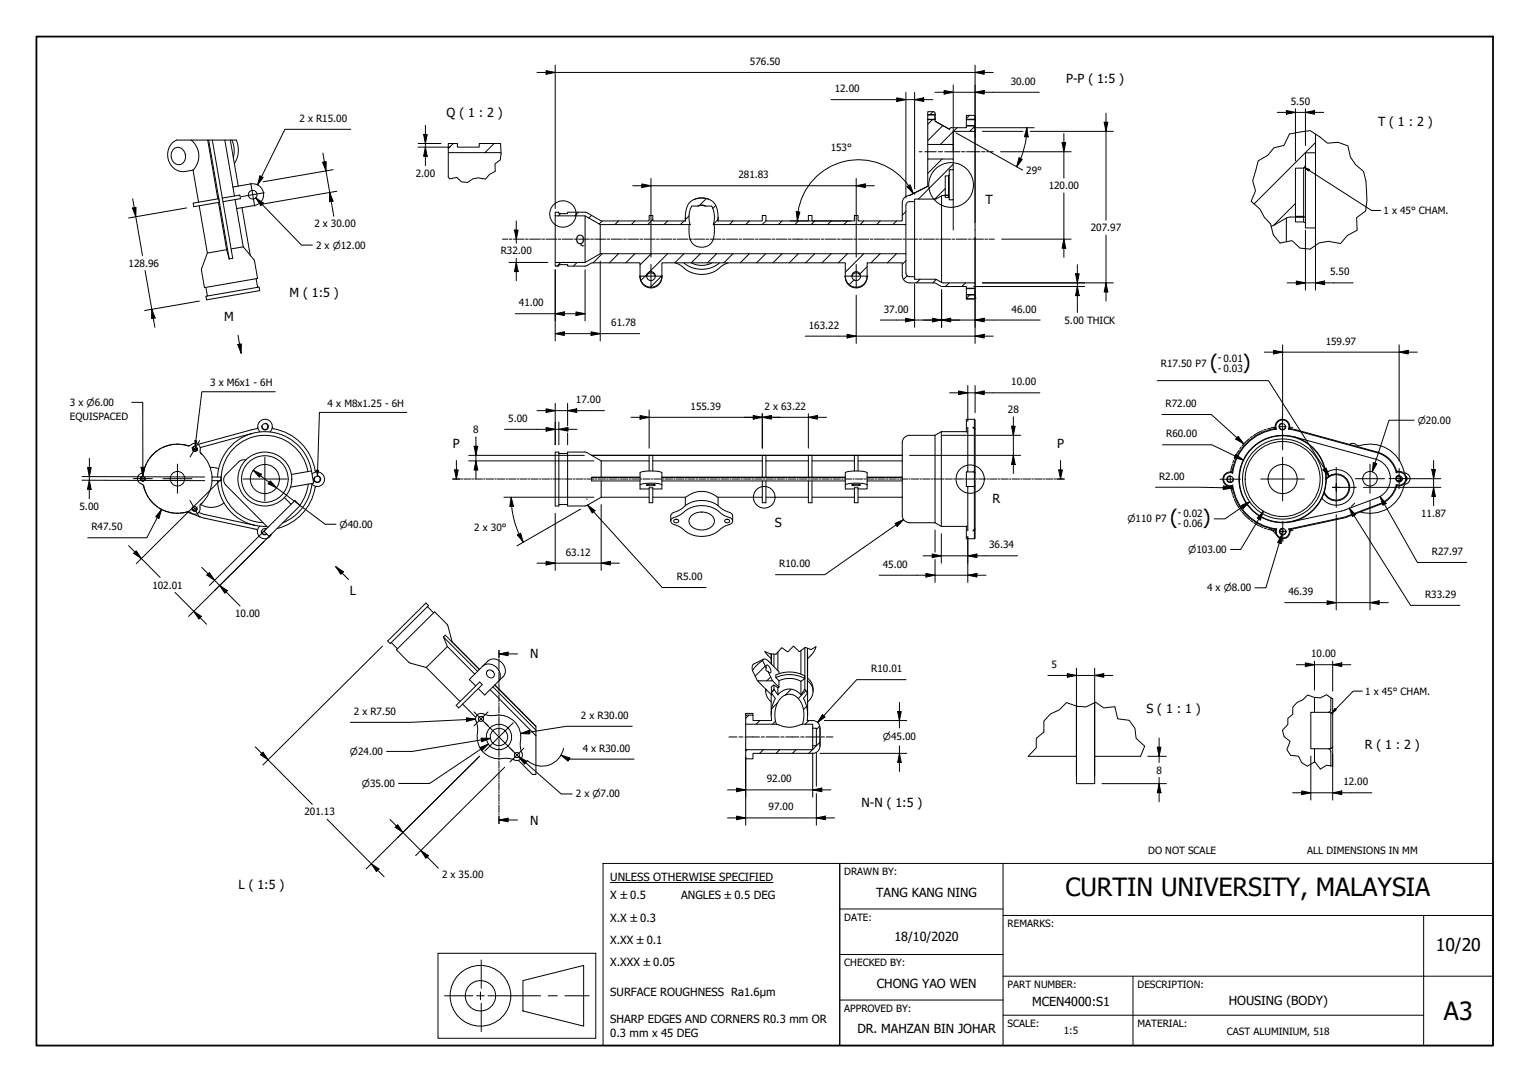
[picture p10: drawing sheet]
<svg xmlns="http://www.w3.org/2000/svg" width="420mm" height="297mm" viewBox="0 0 420 297" stroke-linecap="round" stroke-linejoin="round" font-family="sans-serif">
<!-- layer: Hatch (ISO) -->
<g fill="none" stroke="#000" stroke-width=".27">
<path d="M124.5 39.4l-1.4 1.4M135.7 39.4l-2.5 2.5M256.2 32.7l-1.4 1.4M256.2 30.7l-.9 .9M258.9 34.5l-4.1 4.1M261.8 36.1l-3.6 3.6M262.8 35.1l-1 1M266.2 31.7l-.8 .8M267.8 34.6l-1.5 1.5M361.2 39.1l-16.8 16.9M153.9 58.7l-.6 .6M158.8 58.3l-1 1"/>
<path d="M162.4 59.1l-.7 .8M189.2 59.3l-1 .9M194 54.5l-1.9 1.9M196.6 56.4l-.9 .9M248.8 58.1l-1 1M258.7 43.7l-3.9 3.9M259.6 51.8l-2.9 2.9M261.8 45.1l-9.6 9.6M355.7 55.9l-5.9 5.9M154 72.1l-1 1M158.5 72.1l-1 1M165.4 69.7l-2.5 2.5"/>
<path d="M165.4 60.7l-.9 .8M169.9 69.7l-2.5 2.5M169.9 60.7l-1 1M174.3 69.7l-2.5 2.5M174.4 60.7l-1 1M177.7 75.3l-1.7 1.7M178.8 69.7l-3 3M179.3 60.2l-1.4 1.5M181.8 75.7l-3.1 3.1M183.3 69.7l-5.1 5M183.3 60.7l-1 1M187.8 69.7l-2.5 2.5"/>
<path d="M187.8 60.7l-1 1M192.3 69.7l-2.5 2.5M196.8 69.7l-2.5 2.5M197.1 60.3l-1.2 1.3M201.3 69.7l-2.5 2.5M201.3 60.7l-1 1M205.8 69.7l-2.5 2.5M205.8 60.7l-1 1M210.3 69.7l-2.5 2.5M210.3 60.6l-1 1.1M214.8 69.7l-2.5 2.5M214.8 60.7l-1 1"/>
<path d="M219.2 69.7l-2.5 2.5M219.3 60.7l-1 1M223.7 69.7l-2.5 2.5M223.8 60.7l-1 1M228.2 69.7l-2.5 2.5M228.2 60.7l-1 1M232.7 69.7l-2.5 2.5M232.7 60.7l-1 1M234.5 76.8l-1.3 1.3M237.2 69.7l-5.1 5M237.2 60.7l-1 1M238.1 73.2l-2 2"/>
<path d="M241.7 69.7l-2.5 2.5M241.7 60.7l-1 1M246.2 69.7l-2.5 2.5M246.2 60.7l-1 1M248.8 71.6l-1 1M249.1 75.7l-1 1M252.7 76.7l-1 1M257.1 76.7l-1 1M260.6 77.7l-1 1M265.1 77.7l-1 1M266.4 80.9l-1 1M205.7 196.3l-.9 .9"/>
<path d="M208.7 197.8l-1 1M210.2 182.8l-2.8 2.8M211.6 185.8l-1 1.1M212.6 189.3l-.6 .7M213 198l-.9 .8M213.5 192.9l-1.6 1.6M217.2 189.2l-1.6 1.7M221.3 189.6l-2.1 2.2M221.5 194l-.9 .8M222.1 197.8l-1 1M225.1 199.3l-.9 .9M205.1 205.8l-.3 .4"/>
<path d="M209.6 205.8l-1 1M214.1 205.8l-1 1M218.6 205.8l-1 1M223.1 205.8l-1 1M225.2 203.7l-2 2"/>
</g>
<!-- layer: Visible (ISO) -->
<g fill="none" stroke="#000" stroke-width=".27">
<path d="M48.5 38.5a4.6 4.6 0 0 0-2.3 5.2 4.6 4.6 0 0 0 4.7 3.4l2.1-.4M52.5 38.5a5.6 5.6 0 0 1 .5 8.2M57 38.5l2.8 16.1M57.3 38.5l5.6 32.6M58.3 38.5l5.6 32.4-1 .2M61.7 38.5l2.7 15.3M63.2 38.5l2.2 12.6M63.7 38.5a7.1 7.1 0 0 1 .4 4.8M64.9 38.5a6.9 6.9 0 0 1-.5 6.4M137.5 39.4h-5.9v1h-6v-1h-2.5v2.5h14.5M254.8 32.7v7h7v-3.6h6v-1.6h-2.4v.6h-4.2l-.4 .4M254.8 32.7h2v.6l4 2.2"/>
<path d="M254.8 30.7h1.7l.2 .2 .1 .7h-2zM254.8 31.6v1.1M254.8 39.7v4M256.8 31.5v1.4M256.8 33.3l4 2.2M261.8 39.7v4M265.4 32.9v1.6M267.8 32.9h-2.4v-1.2h2.2l.2 .2v2.6M267.8 36.1v41.6M361.2 36.8v5.1h-2.7v3.6M47.6 41a1.98 1.98 0 0 1 2.1-.3 1.98 1.98 0 0 1 1.2 1.8 1.99 1.99 0 0 1-1.4 2.7 1.99 1.99 0 0 1-2.4-1.8l-.1-1.3zM53 46.7l1.5 8.8"/>
<path d="M54.7 56.5l2.2 13-1.6 4.6 .8 4.9 14.6-2.6-.8-4.9-3.1-3.7M60 55.6l2.2 13M60.1 54.5l-7 1.3 .1 .9 7.1-1.2M61.1 54.4l4.8-.9 .1 1-4.8 .9M64 51.3l4.9-.8a3 3 0 0 1 3.5 2.4 3 3 0 0 1-2.5 3.5l-4.9 .9-.4-2.5M65 57.3l1.8 10.5M66.4 57l2.3 13.1M123.1 41.9v6.7M152.5 59.3v12.8M160.7 59.3v12.8M188.2 59.6v1.1M190.7 54.7a5.4 5.4 0 0 1 4 0"/>
<path d="M191.7 56.6h-1.8a6.6 6.6 0 0 0-.4 5.1M191.7 56.6l1-.4 1 .4M191.7 56.6l.8-.2 1.2 .2M193.7 56.6h1.7a6.6 6.6 0 0 1 .5 5.1M197.2 59.6v1.1M249.8 53.7a2 2 0 0 0-2 2v5h-12.2v-1.5h-1v1.5h-11.6v-1.5h-1v1.5h-11.7v-1.5h-1v1.5h-12.2a6.2 6.2 0 0 0-1.3-5.3 4.6 4.6 0 0 0-5.1-.7 4.6 4.6 0 0 0-2.5 4.6l.1 1.4h-9v-1.5h-1v1.5h-13.2l-4.3-2.4h-4.9v.4h-2.4v-.4h-1v1h8.2l4.1 2.4h24.7M251.2 55.4v20.6M254.8 51.2l-5 2.5M258.6 53.8l-1.7 .8-5.7 .1v.7h-1.4a1 1 0 0 0-1 1v5.3h-52.9M258.6 53.8v23.7M259.6 53.7v.5h.9M260.5 48.3h-.9v5.3h.9"/>
<path d="M260.5 53.6l-1.9 .2M260.5 48.3v5.3M260.5 53.7v.5M260.5 54.2l.2 .1M260.7 48v-1.4h1.1v-2.9h-7v7.5l-5 2.5M260.7 48l-.2 .3M261.8 46.6v8.3h-1.1v-6.9M261.8 54.9v8.2M353.2 59.9l-3.2 1.8-.9 .4M353.2 59.9v6.5M355.7 59.6h2.3v1.3h-2.3zM358 59.4l.1 .2h-3.7l-1.2 .3"/>
<path d="M358 46.2h-2.3v13.2h2.3M358 46.2v13.2M358.5 45.5l-.5 .7M358.5 45.5v15.7M361.2 41.9v20.7M56.5 78.9l.4 2.4M62.2 68.6l.7 2.5M62.2 68.6l-5.3 .9M66.8 67.8l-3.3 .5M70.3 76.5l.4 2.4M164.8 61.7v8M175.8 75.8v-3.6h-13.3l-1.7 .8-4.9 .1v-.4h-2.4v.4h-1v-1h8.2l4.1-2.4h84v5.3a1 1 0 0 0 1 1h1.4v.7h5.7l1.7 .8"/>
<path d="M175.8 75.8a3 3 0 0 0 3 3 3 3 0 0 0 3-3M175.8 75.8a3 3 0 0 0 3 3.2 3 3 0 0 0 3-3.2M177.6 75.9a1.2 1.2 0 0 1 1.2-1 1.2 1.2 0 0 1 1.2 1M181.8 75.8v-3.6h50.3v3.6M185.4 72.2l1.1 .4a12.4 12.4 0 0 0 3.9 2.4 7.8 7.8 0 0 0 8-2.1l1.6-.7M187.8 72.2a7.6 7.6 0 0 0 9.8 0M189.5 61.7h-.1a6.7 6.7 0 0 0 .9 5.3 3.5 3.5 0 0 0 4.1 .5 3.5 3.5 0 0 0 1.8-3.8v-1.7l-.3-.3M189.9 72.2a6 6 0 0 0 5.6 0M232.1 75.8a3 3 0 0 0 3 3 3 3 0 0 0 3-3M232.1 75.8a3 3 0 0 0 3 3.2 3 3 0 0 0 3-3.2M233.9 75.9a1.2 1.2 0 0 1 1.2-1 1.2 1.2 0 0 1 1.2 1M238.1 75.8v-3.6h9.7v3.5a2 2 0 0 0 2 2h7l1.7 1h6.9v.6h2.4v-1.6l-9.2-.2"/>
<path d="M248.8 61.7v8M265.4 79.3v1.6M267.8 79.3v1.6M358 60.9l.5 .3M358.5 61.2v1.4h2.7v4.8M56.6 81.3l14.5-2.5 .2 1-14.6 2.5zM265.4 82.1h.1M265.4 82.1h2.2M267.8 81.9v-1h-2.4v1.2h2.2M267.8 81.9h.1M267.8 81.9l-.2 .2M69.3 119l-14.3 3.9"/>
<path d="M70.8 117.3l-.3 .4-16.1 4.3M71.4 118.6a2 2 0 0 1 0-2.9 2 2 0 0 1 2.8 0 2 2 0 0 1-.1 2.9M74.8 117.3l.1 .3a14.6 14.6 0 0 1 11.8 11.9l.3 .1M256.8 119.5h-7a2 2 0 0 0-2 2v20a2 2 0 0 0 2 2h7M256.8 119.5v24M258.5 118.5v26M258.5 118.5l-1.7 1M258.5 118.5h6.9M265.8 117.3v12.3M267.6 115.1h-2.2v3.5h.4M267.6 115.1v14.1l-.3 .4M267.6 117.7l-.4-.4 .6 .5"/>
<path d="M267.6 115.1l.2 .2v32.4l-.2 .2M350.2 117.3l-.1 .2a14.7 14.7 0 0 0-11.8 12l-.3 .1M350.5 117.8a13.8 13.8 0 0 0-12 12.1M353.8 117.8a1.37 1.37 0 0 0-.1-2 2 2 0 0 0-2.5-.5 2 2 0 0 0-.9 2.3l.2 .2M353.8 117.8l2.1 .4 22.3 6.1a7.4 7.4 0 0 1 5.2 5.5M353.8 117.8a1.8 1.8 0 0 0-1.6-2.5 1.8 1.8 0 0 0-1.7 2.5M354.2 117.3l.2 .4 23.8 6.4a8.2 8.2 0 0 1 5.5 5.3h.2M355.4 119.9a12 12 0 0 0-15.2 11.3 12 12 0 0 0 14.5 12M355.4 119.9a12 12 0 0 1 8.7 9.9M355.4 119.9l22.3 6.1a5.6 5.6 0 0 1 4.1 5.2 5.6 5.6 0 0 1-3.6 5.5M38.8 131v.8M54.1 123.1l-1.1 .3"/>
<path d="M57.7 128.3l2.3 .4M58.2 131a10.5 10.5 0 0 0-3.2-6.9 1.78 1.78 0 0 0-1.5-2.4l-1.5 .7a9.9 9.9 0 0 0-12.8 7.3 1.7 1.7 0 0 0-1.1 2.7l1.1 .7a9.9 9.9 0 0 0 12.8 7.4 1.78 1.78 0 0 0 2.7-.1l.2-1.6a10.8 10.8 0 0 0 3.3-6.8M59.7 132a13 13 0 0 0 13.6 12.5M60.7 131h-2.5v1M60.7 131v1h-2.5M60.7 132h.1M60.7 131h.1M60.7 132a12 12 0 0 0 11.6 11.5M60.7 131v1M61.5 138.1a5.5 5.5 0 0 1-6.4 .4M67.5 126.3l-.8-.1-.8 .3-3.9 3.8a2 2 0 0 0 0 2.8l11.5 11.7M78.1 136.6l1.8 1.8"/>
<path d="M84.6 129.5a12 12 0 0 0-12.6-10 12 12 0 0 0-11.3 11.5M84.6 132.9a12 12 0 0 1-2.3 5.8M85.5 129.3a13 13 0 0 0-13.6-10.8 13 13 0 0 0-12.2 12.5M85.5 129.3l-5.5 .9M85.5 129.3l.6 3.3-6.3 1.1M85.7 132.7a13 13 0 0 1-8.1 10.8M85.7 130.2a2 2 0 0 1 2.8-.1 2 2 0 0 1 0 2.9 2 2 0 0 1-2.8-.1M87 133.5l-.3 .1a14.4 14.4 0 0 1-10.6 11.5M152.5 124.1h1v14.8h-1zM153.5 138.5h2.4M153.5 124.5h2.4M162.5 131v1h13.3"/>
<path d="M162.5 131h13.3M162.5 125l-1.7-.9h-4.9v14.8h4.9l4.3-2.4M165.1 131h-2.6M165.1 131h10.7M165.1 126.5v4.5M165.1 132v4.5M165.1 136.5h13.2M165.1 126.5h13.2M175.8 133.2a9 9 0 0 1 6 0M177.6 133.1l1.4-.1 1 .2-1.3 .2zM178.3 134.2h-2.5v-4.4a9 9 0 0 1 6 0v4.4h-2.5M178.3 133.9h1v4.1h-1z"/>
<path d="M178.3 125v4.3M179.3 136.5h9a6.9 6.9 0 0 1 8.8 0h12.2M179.3 125v4.3M179.3 126.5h30M181.8 131h27.5M181.8 131h50.3M181.8 132h50.3M188.2 136.5v2.3M197.2 136.5v2.3M209.3 132v6h1v-6M209.3 125v6M210.3 131h11.7"/>
<path d="M210.3 125v6M210.3 136.5h11.7M210.3 126.5h11.7M222 132v6h1v-6M222 125v6M223 131h9.1M223 125v6M223 136.5h11.6M223 126.5h11.6M232.1 133.2a9 9 0 0 1 6 0M234 133.1l1.4-.1 .9 .2-1.2 .2zM234.6 125v4.3"/>
<path d="M234.6 133.9h1v4.1h-1zM235.6 125v4.3M235.6 136.5h12.2M235.6 126.5h12.2M238.1 133.2v-3.4a9 9 0 0 0-6 0v4.4h2.5M238.1 133.2v1h-2.5M238.1 131h9.7M238.1 132h9.7M247.8 125h-85.3l2.6 1.5M265.8 133.6v12.1M267.3 133.6l.3 .3v14M267.6 129.6v4"/>
<path d="M267.6 129.6h-2.2v4h2.2M267.6 129.6l.2 .2M267.8 133.4l-.2 .2M338 133.5l.4 .4M338.4 133.9a14.4 14.4 0 0 0 11.8 11.6l.1 .2M338.5 129.9a1.8 1.8 0 0 0-2.5 1.7 1.8 1.8 0 0 0 2.5 1.6M338.5 129.9a1.37 1.37 0 0 0-2 .1 2 2 0 0 0-.4 2.5 2 2 0 0 0 2.3 1l.1-.3M338.5 133.2a13.8 13.8 0 0 0 12.1 12M363 136.7a12 12 0 0 1-8.3 6.5M363.6 135.4l-.6 1.3M363.7 135.1l-.1 .3M364.1 129.8l.1 1.5"/>
<path d="M364.1 129.8a4.9 4.9 0 0 1 6.8 1.1 4.9 4.9 0 0 1-1.1 6.8 4.9 4.9 0 0 1-6.8-1M364.2 131.3a3.7 3.7 0 0 1 5.6 .1 3.7 3.7 0 0 1-.9 5.5 3.7 3.7 0 0 1-5.3-1.5M364.2 131.6l-.5 3.5M364.2 131.3v.3M364.2 131.6a3.5 3.5 0 0 1 5.4-.1 3.5 3.5 0 0 1-.8 5.3 3.5 3.5 0 0 1-5.1-1.7M370.6 122a1.86 1.86 0 0 1 2.3 .4 9.9 9.9 0 0 1 12.8 7.3 1.7 1.7 0 0 1 1.1 2.7l-1.1 .7a9.7 9.7 0 0 1-12.1 7.4M378.2 136.7l-9.5 3.5-13.9 3M383.4 129.8a1.8 1.8 0 0 1 2.6 1.6 1.8 1.8 0 0 1-2.6 1.6M383.4 129.8a1.39 1.39 0 0 1 2.1 0 2 2 0 0 1 .5 2.6 2 2 0 0 1-2.4 .9l-.2-.3M383.4 133a7.4 7.4 0 0 1-4.6 5.3l-8.9 3.4M383.6 130.9h1v1h-1M383.9 133.4l-.3 .1a7.7 7.7 0 0 1-4.7 5l-9.5 3.6-14.8 3.2"/>
<path d="M386.2 131v.8M51.4 140.5l4.5 1.7 14.5 3.1M53 140.1l.5 .2M54.6 140.7l1.8 .6 13.6 2.9M70.4 145.3l.3 .4M71.3 144.4a2 2 0 0 0 .3 3.2 2 2 0 0 0 3-1M72.5 145.8l8.5-8.4 1.4 1.4-8.5 8.5zM73.1 145.2a.8 .8 0 0 0-1.2 .7 .8 .8 0 0 0 1.3 .6M184.2 143v-1.6l.4-.5a9.7 9.7 0 0 0 4.1-2.4 8 8 0 0 1 9.8 1.4l2.4 1.1 .3 .4v1.6M184.4 142.5l.2-.2a9.8 9.8 0 0 0 4.1-2.4 8 8 0 0 1 9.8 1.4l1.7 .8a.98 .98 0 0 1 1 .9 .98 .98 0 0 1-1 1l-1.7 .8a8 8 0 0 1-11.6 0l-1.8-.8a.96 .96 0 0 1-.7-1.5zM185.1 142.8a.63 .63 0 0 1 .9-.3 .63 .63 0 0 1 .2 .9 .64 .64 0 0 1-.8 .1 .64 .64 0 0 1-.3-.7zM190 141.5a4.2 4.2 0 0 1 6.1 1 2.84 2.84 0 0 1-3.4 3 2.84 2.84 0 0 1-3.4-3z"/>
<path d="M199.1 142.8a.63 .63 0 0 1 .9-.3 .63 .63 0 0 1 .2 .9 .64 .64 0 0 1-.8 .1 .64 .64 0 0 1-.3-.7zM256.8 143.5l1.7 1M258.5 144.5h6.9M265.8 144.4h-.4v3.5h2.2M267.8 145.2l-.6 .5 .4-.4M348.9 145.1l1.5 1.5M351.8 145.2l.7 .6-.7 .7M353.9 145.2a1.37 1.37 0 0 1-.1 2 2 2 0 0 1-2.5 .5 2 2 0 0 1-1-2.3l.3-.2M353.9 145.2a1.8 1.8 0 0 1-1.6 2.5 1.8 1.8 0 0 1-1.7-2.5M354.6 145.3l-.3 .4M369.9 141.7l-16 3.5M106.5 176l10.5-10.5 .7 .8-10.5 10.4z"/>
<path d="M107.5 176.4l1.6 1.7M117.4 166.5l1.7 1.7M121.8 174.9l.5-.5 9.3 9.4M121.8 174.9l1.1 2.6M121.8 174.9l9.3 9.4M122.9 177.5l7.5 7.6M122.9 177.5l-5.8 5.7M124.2 176.2l-1.3-4.7-3.5-3.5-10.5 10.4 3.5 3.5 4.7 1.3M124.2 176.2h-.1M124.2 176.2l7.5 7.6M210 178.9l1.8 1.9M211.8 179.5v2.8"/>
<path d="M212.5 179.6v3.4M213.6 179v5.1M219.9 178.6v6.5M221 177.8v11.4M221.7 179.2l.1 .5M221.7 177.9l.1 18.3M224.1 177.5l-.7 1.6-1.6 1.7M117.1 183.2l9.2 9.4M125.3 193.6l6.4-6.4 .7 .7-6.4 6.4zM127 193.3l3.7 3.6M130.6 188.3l-1.7-1.8 5-5a3.1 3.1 0 0 1 3.9 .4 3.1 3.1 0 0 1 .4 3.9l-5.1 5-1.8-1.8M131 196.3l1-.4a10.5 10.5 0 0 0 5.5 .4 6.1 6.1 0 0 1 5.4 7.6l.2 2.3a1.64 1.64 0 0 1-.1 2.1 1.64 1.64 0 0 1-2.2 .2l-1.7-.3a6.7 6.7 0 0 1-6.8-2.2 6.9 6.9 0 0 1-1.1-5.8l-.6-3z"/>
<path d="M132.6 182.9a3.1 3.1 0 0 1 3.8 .4 3.1 3.1 0 0 1 .4 3.8M133.8 184.2a1.17 1.17 0 0 1 1.7 .2 1.17 1.17 0 0 1-.3 1.7 1.26 1.26 0 0 1-1.3-.5 1.26 1.26 0 0 1-.1-1.4zM134.6 189.3l12.6 12.7M135.3 184.2l.2 .2M135.4 188.6l11.8 11.9M135.9 188.1l11.3 11.3M135.9 188l11.3 11.4M204.8 196.3v-.4h2v.4M204.8 198.8v7M206.6 184.1l1.4 2.8M208 186.9l3.9 3.9 .1-.3M209.4 181.3l-1.9 1.6-.9 1.2"/>
<path d="M209.4 181.3a.91 .91 0 0 1 .9-.4 .91 .91 0 0 1 .7 .6l2.9 2.9v.6M209.4 181.3l1 2M209.7 181l-2.9 1.4-.3 .7 .1 1M210.3 189.2v.6M210.3 189.2a3.7 3.7 0 0 0 1.5 3.5M210.4 183.3v.7l.5 .3M210.4 183.3v-.6a.86 .86 0 0 1 1.1 .9l.1 1.1h-.2l-.5-.4M210.9 184.3l1.3 2.6h-4.2M211.8 190.7v5.5M212.2 186.9l1.7 1.8v-1.8l-.8-.9v-.7a8.7 8.7 0 0 1 7.9 .3v.7l-1.1 .7M212.5 188.1v1.1M213.1 186a8.7 8.7 0 0 1 7.9 .3"/>
<path d="M213.2 198.8a6.6 6.6 0 0 1 2.4-8 3.7 3.7 0 0 1 4.8 2.9 7.8 7.8 0 0 1-.1 5.1M213.2 198.8l.2 .1a7.8 7.8 0 0 0 6.9-.1M213.6 190.8a3.9 3.9 0 0 1 6.3 0M213.6 190.8l-1.1-1.6-.7 1 1.1 1.6a9.4 9.4 0 0 0-1 6h-5.1v-1.5h-2v2.5h8.4M213.6 188.8l-1.1-.7-.7 .5v1.6M213.6 188.8v2M213.9 186.9a6.7 6.7 0 0 1 6 .1M213.9 188.7l-.3 .1M219.9 190.8l1.1-1.6 .7 1-1 1.6a9.4 9.4 0 0 1 1 6 3.3 3.3 0 0 1 2.9 .6l.5 .7 .1 .8M219.9 187v3.8M220.3 198.8h2.9v1.1h1v4.8h-1v1.1h-18.4v2.5h2v-1.5h16.4a2 2 0 0 0 2-2.1M221.7 189.3l.1 .5"/>
<path d="M221.7 186.8a3.6 3.6 0 0 1 .1 5.9M221.7 186.1a4 4 0 0 1 1.6 3.7M223.2 199.9v4.8M225.2 199.8v5M300.6 192.9v22.2h-5v-21.3M361 191.5v4.1M365.5 191.5v3.2l-.2 .6-.5 .3M365.5 195.6v10M366 196l-.5-.4h-5.5v10h5.5l.5-.6M366 191.7v18.6M142.4 208.7l3.8 3.9M282.4 207.6h13.2"/>
<path d="M300.6 207.6h12.6M361 205.6v3.6M364.8 205.6l.5 .2 .2 .6v3.9"/>
<circle cx="69.4" cy="53.4" r="1.2"/>
<circle cx="178.8" cy="75.8" r="1.21"/>
<circle cx="235.1" cy="75.8" r="1.21"/>
<circle cx="72.8" cy="117.1" r=".8"/>
<circle cx="352.2" cy="117.1" r=".8"/>
<circle cx="39.2" cy="131.4" r=".6"/>
<circle cx="48.7" cy="131.4" r="2"/>
<circle cx="53.5" cy="139.7" r=".6"/>
<circle cx="53.5" cy="123.2" r=".6"/>
<circle cx="72.7" cy="131.5" r="7.4"/>
<circle cx="72.7" cy="131.5" r="6.4"/>
<circle cx="72.7" cy="131.5" r="4"/>
<circle cx="87.1" cy="131.6" r=".8"/>
<circle cx="337.8" cy="131.6" r=".8"/>
<circle cx="352.2" cy="131.5" r="11.9"/>
<circle cx="352.2" cy="131.5" r="4"/>
<circle cx="352.2" cy="131.5" r="10.3"/>
<circle cx="352.2" cy="131.5" r="11"/>
<circle cx="376.2" cy="131.4" r="2"/>
<circle cx="384.2" cy="131.4" r=".8"/>
<circle cx="352.3" cy="145.9" r=".8"/>
<circle cx="132.1" cy="197.4" r=".7"/>
<circle cx="137" cy="202.3" r="3.5"/>
<circle cx="137" cy="202.3" r="2.4"/>
<circle cx="142" cy="207.3" r=".7"/>
</g>
<!-- layer: Visible Narrow (ISO) -->
<g fill="none" stroke="#000" stroke-width=".27">
<path d="M48.5 38.5h16.4M254.8 32.9h2M254.8 31.5h2M265.4 34.6h2.4M265.4 32.7h2.4M265.4 79.1h2.4M265.4 81h2.4M72.9 116.2a.93 .93 0 0 1 .8 1.1 .93 .93 0 0 1-1.1 .7 .93 .93 0 0 1-.7-1.1M352 116.2a.93 .93 0 0 0-.7 1.1 .93 .93 0 0 0 1 .7 .93 .93 0 0 0 .8-1.1M39.1 130.7a.71 .71 0 0 0-.6 .8 .71 .71 0 0 0 .9 .6 .71 .71 0 0 0 .5-.8M39.8 131.2v.3M53.3 139a.71 .71 0 0 0-.5 .8 .71 .71 0 0 0 .8 .6 .71 .71 0 0 0 .5-.9"/>
<path d="M53.4 122.5a.71 .71 0 0 0-.6 .8 .71 .71 0 0 0 .8 .6 .71 .71 0 0 0 .6-.8M87.3 130.6a.93 .93 0 0 1 .7 1.1 .93 .93 0 0 1-1 .8 .93 .93 0 0 1-.8-1.1M337.7 130.6a.93 .93 0 0 0-.8 1.1 .93 .93 0 0 0 1.1 .8 .93 .93 0 0 0 .7-1.1M384 130.5a.93 .93 0 0 0-.7 1.1 .93 .93 0 0 0 1.1 .7 .93 .93 0 0 0 .7-1.1M385 131.4h.1M386.1 130.8l.3 .6-.3 .6M71.8 145.7a.93 .93 0 0 0 .4 1 .93 .93 0 0 0 1.1-.1M72.8 145l.4 .1M352.1 145a.93 .93 0 0 0-.7 1.1 .93 .93 0 0 0 1 .7 .93 .93 0 0 0 .8-1.1M147.2 199.4v13.2h-1"/>
</g>
<!-- layer: Break Line (ISO) -->
<path d="M137.5 39.4l.1 2.9-.2 1.6-1.5 1.1 .1 2-1.6 .9-1.1 1.3-1.9-.4-1.5 .3-1.5 1-1.6-.2-1.3-1.2-2 .4-.4-.5M345.5 44.2l2.6-1.6 1.8-2 2.7-.7 1.5-3.1 2.8-.5 2.9-.4 2.6 1.7 2.1 1.7 3-.2 2.7 .9a9 9 0 0 0 4.2 7.1l.6 2.2a33 33 0 0 1 0 8.6l-2.5 1.9 .2 3.4-2.7 1.4-1.9 2.3-3.3-.6-2.5 .4-2.5 1.7-2.8-.3-2.2-2-3.3 .6a6.7 6.7 0 0 1-2.6-5.2l-1.7-1.8-1.2-2.3-2.4-2.1 1.2-2.9-.8-2.8zM224.1 177.5l-1.4 .8-1.6-.6-1.6 1.2-1.6-1.5-1.6 1.6-1.6-1.2-1.6 1.8-1.6-.1-1.5-.6M366 191.7l-1.7-1-1.7 .9-1.6-.1-1.9-.7-1.3 1.3-1.6 .7-1.2 1.3v2l-1.3 1.1v1.7l-1.5 1.6 .4 1.7 1.7 1.3-.9 2.3 1 1.5 2.2 .3 .9 1.8 1.5 .9 2.1-1.2 1.5 2 1.7-1 1.7 .2M282.4 207.6l2.2-2.3v-2.6l2-1.7 .1-3 1.8-2 2.4-1.1 2-2 2.7 .9a5.2 5.2 0 0 0 5.3-1l2.2 1.5 3-.3 .8 3.3 3.2 .4 1.6 2.2 .3 2.8 2.3 2.1-1.1 2.8" fill="none" stroke="#000" stroke-width=".27"/>
<!-- layer: Section Line (ISO) -->
<g fill="none" stroke="#000" stroke-width=".27">
<path d="M65.3 94.6l1-.2-.1 2.6zM65.4 92l.8 5M124.3 131.5h2M124.8 129h1l-.5 2.5zM125.3 126.4v5.1M126.7 131.5h.4M127.4 131.5h2M129.7 131.5h.4M130.5 131.5h2M132.8 131.5h.4M133.5 131.5h2.1M135.9 131.5h.4"/>
<path d="M136.6 131.5h2M139 131.5h.4M139.7 131.5h2M142 131.5h.4M142.7 131.5h2.1M145.1 131.5h.4M145.8 131.5h2M148.2 131.5h.4M148.9 131.5h2M151.2 131.5h.4M152 131.5h2M154.3 131.5h.4"/>
<path d="M155 131.5h2.1M157.4 131.5h.4M158.1 131.5h2M160.5 131.5h.4M161.2 131.5h2M163.5 131.5h.4M164.3 131.5h2M166.6 131.5h.4M167.3 131.5h2.1M169.7 131.5h.4M170.4 131.5h2M172.8 131.5h.3"/>
<path d="M173.5 131.5h2M175.8 131.5h.4M176.5 131.5h2.1M178.9 131.5h.4M179.6 131.5h2M182 131.5h.4M182.7 131.5h2M185 131.5h.4M185.8 131.5h2M188.1 131.5h.4M188.8 131.5h2.1M191.2 131.5h.4"/>
<path d="M191.9 131.5h2M194.3 131.5h.4M195 131.5h2M197.3 131.5h.4M198.1 131.5h2M200.4 131.5h.4M201.1 131.5h2.1M203.5 131.5h.4M204.2 131.5h2M206.6 131.5h.3M207.3 131.5h2M209.6 131.5h.4"/>
<path d="M210.3 131.5h2.1M212.7 131.5h.4M213.4 131.5h2M215.8 131.5h.4M216.5 131.5h2M218.8 131.5h.4M219.6 131.5h2M221.9 131.5h.4M222.6 131.5h2.1M225 131.5h.4M225.7 131.5h2M228.1 131.5h.4"/>
<path d="M228.8 131.5h2M231.1 131.5h.4M231.8 131.5h2.1M234.2 131.5h.4M234.9 131.5h2.1M237.3 131.5h.4M238 131.5h2M240.4 131.5h.3M241.1 131.5h2M243.4 131.5h.4M244.1 131.5h2.1M246.5 131.5h.4"/>
<path d="M247.2 131.5h2M249.6 131.5h.4M250.3 131.5h2M252.6 131.5h.4M253.4 131.5h2M255.7 131.5h.4M256.4 131.5h2.1M258.8 131.5h.4M259.5 131.5h2M261.9 131.5h.3M262.6 131.5h2M264.9 131.5h.4"/>
<path d="M265.6 131.5h2.1M268 131.5h.4M268.7 131.5h2.1M271.1 131.5h.4M271.8 131.5h2M274.2 131.5h.3M274.9 131.5h2M277.2 131.5h.4M277.9 131.5h2.1M280.3 131.5h.4M281 131.5h2M283.4 131.5h.4"/>
<path d="M284.1 131.5h2M286.4 131.5h.4M287.2 131.5h2M289.5 131.5h.4M290.2 131.5h2.1M290.7 129h1l-.5 2.5zM291.2 126.4v5.1M92.2 155.5l2.1 1.5-.7 .7zM92.2 155.5l3.5 3.6M137 179.5l2.5-.5v1zM137 178.5v2M137 179.5h5.1"/>
<path d="M137 180.8v.4M137 181.6v2M137 183.9v.4M137 184.6v2M137 186.9v.4M137 187.6v2M137 190v.4M137 190.7v2M137 193v.4M137 193.7v2M137 196v.4M137 196.8v2"/>
<path d="M137 199.1v.4M137 199.8v2M137 202.1v.4M137 202.8v2M137 205.2v.4M137 205.9v2M137 208.2v.4M137 208.9v2M137 211.2v.4M137 212v2M137 214.3v.4M137 215v2"/>
<path d="M137 217.3v.4M137 218v2M137 225.1l2.5-.5v1zM137 220.4v.3M137 221.1v2M137 223.4v.4M137 224.1v2M137 225.1h5.1"/>
</g>
<g fill="#000">
<path d="M65.3 94.6l1-.2-.1 2.6z" fill-rule="evenodd"/>
<path d="M124.8 129h1l-.5 2.5z" fill-rule="evenodd"/>
<path d="M290.7 129h1l-.5 2.5z" fill-rule="evenodd"/>
<path d="M92.2 155.5l2.1 1.5-.7 .7z" fill-rule="evenodd"/>
<path d="M137 179.5l2.5-.5v1z" fill-rule="evenodd"/>
<path d="M137 225.1l2.5-.5v1z" fill-rule="evenodd"/>
</g>
<!-- layer: Detail Boundary (ISO) -->
<g fill="none" stroke="#000" stroke-width=".27">
<circle cx="154.6" cy="58.8" r="3.6"/>
<circle cx="261.2" cy="50.8" r="6.1"/>
<circle cx="209.9" cy="136.5" r="2.97"/>
<circle cx="266.4" cy="131.5" r="3.9"/>
</g>
<!-- layer: Title (ISO) -->
<g fill="none" stroke="#000" stroke-width=".27">
<path d="M165.6 237h65v50h-65zM230.6 237h179.4v50h-179.4zM275.5 237v50M167.6 242.3h44.7M230.6 249.5h44.9M275.5 251.3h134.5M391 251.3v35.7M120.3 261.7h43.3v23.3h-43.3zM122.1 273.4h7.8M130.9 273.4h2.1M131.9 272.3v2.1M132.2 263.5v7.8"/>
<path d="M132.2 275.4v7.8M134 273.4h14.5M143.6 269.2l16.7-4.2v16.7l-16.7-4.2zM150.5 273.4h2.6M155.1 273.4h6.7M230.6 274.5h44.9M230.6 262h44.9M275.5 278.7h115.5M275.5 268h134.5M311.1 268v19"/>
<circle cx="131.9" cy="273.4" r="8.3"/>
<circle cx="131.9" cy="273.4" r="4.2"/>
</g>
<!-- layer: Border (ISO) -->
<path d="M10 10h400v277h-400z" fill="none" stroke="#000" stroke-width=".5"/>
<!-- layer: Centerline (ISO) -->
<g fill="none" stroke="#000" stroke-width=".27">
<path d="M252.4 41.7h.8M254 41.7h3.1M257.7 41.7h1.2M259.4 41.7h4.2M264.1 41.7h.9M265.4 41.7h3.7M269.6 41.7h.9M270.9 41.7h1.9M138 65.7h1.5M139.8 65.7h.8M141 65.7h2.9M144.3 65.7h.8"/>
<path d="M145.4 65.7h3M148.8 65.7h.7M149.9 65.7h3M153.3 65.7h.7M154.4 65.7h3M157.7 65.7h.8M158.9 65.7h2.9M162.2 65.7h.8M163.3 65.7h3M166.7 65.7h.8M167.8 65.7h3.1M171.2 65.7h.8"/>
<path d="M172.4 65.7h3M175.8 65.7h.7M176.9 65.7h3M180.3 65.7h.7M181.4 65.7h3M184.8 65.7h.8M185.9 65.7h3.1M189.3 65.7h.8M190.5 65.7h3M193.9 65.7h.7M195 65.7h3M198.4 65.7h.7"/>
<path d="M199.5 65.7h3M202.9 65.7h.8M204.1 65.7h3M207.4 65.7h.8M208.6 65.7h3M212 65.7h.7M213.1 65.7h3M216.5 65.7h.7M217.6 65.7h3M221 65.7h.8M222.1 65.7h3M225.5 65.7h.8"/>
<path d="M226.6 65.7h3M230 65.7h.7M231.1 65.7h3M234.5 65.7h.7M235.6 65.7h3M239 65.7h.7M240.1 65.7h3M243.5 65.7h.7M244.6 65.7h3M248 65.7h.7M249.1 65.7h3M252.5 65.7h.7"/>
<path d="M253.6 65.7h3M257 65.7h.7M258.1 65.7h3M261.5 65.7h.7M262.6 65.7h3M266 65.7h.7M267.1 65.7h3M270.4 65.7h.8M271.6 65.7h1.5M343.9 119.8l-.6 .4M346.7 118.2l-2.5 1.4M347.7 117.9l-.7 .2"/>
<path d="M350.3 117.2l-2.3 .6M353.1 117.1l-1.9 .1M354 117.2l1 .2M39.3 130.5v1.8M39.4 133.1l.8 2.4M40.2 127.3l-.8 2.4M40.3 135.8l.5 .7M40.8 126.3l-.4 .6M41 136.9l1.5 1.7 .8 .6M43.3 123.7l-.8 .5-1.5 1.7M43.6 139.4l.7 .4M44.4 123l-.7 .4"/>
<path d="M44.7 140l.9 .4 2.2 .4M47.9 122l-2.2 .4-.9 .4M49.1 121.9l-.8 .1M49.5 122l2.4 .5M52.7 122.8l1.5 .9M54.2 139.2l-1.5 .8M54.9 124.2l.7 .6M55.5 138.1l-.6 .6M337.9 130.6v1.9M338 133.4l.5 2.3M338.5 127.4l-.5 2.3M338.6 136l.2 .7"/>
<path d="M338.8 126.4l-.2 .7M339 137l1.3 2.5M340.2 123.6l-1.3 2.5M340.5 139.8l.4 .6M340.9 122.7l-.5 .6M343.1 120.4l-2 2M48.2 140.9h.8M51.9 140.4l-2.5 .5M341.1 140.7l2.1 1.9M343.4 142.9l.6 .4M344.3 143.5l2.5 1.3M347.1 144.9l.7 .3"/>
<path d="M348.1 145.3l2.3 .5M353.2 145.9h-1.9M355.1 145.6l-1 .2M200.2 202.3h2.2M202.9 202.3h1.1M204.6 202.3h4M209 202.3h.9M210.4 202.3h3.6M214.4 202.3h.9M215.7 202.3h3.7M219.9 202.3h.9M221.3 202.3h3.7"/>
<path d="M225.5 202.3h.9M226.9 202.3h1.8"/>
</g>
<!-- layer: Dimension (ISO) -->
<g fill="none" stroke="#000" stroke-width=".27">
<path d="M147.5 19.9h125.3M150 19.4l2.5 .5-2.5 .5zM152.5 17.9v39.4M267.8 19.9l2.5-.5v1zM267.8 17.9v23.7M96.3 35.5h-18.1l-7.5 15.3M114.8 39.4h6.3M116.3 36.9h1l-.5 2.5zM116.8 34.4v11M228.2 27.4h28M246.3 26.9l2.5 .5-2.5 .5zM248.8 25.4v26.2"/>
<path d="M251.2 27.4l2.5-.5v1zM251.2 25.4v26.4M256.8 25.3h28.6M259.3 24.8l2.5 .5-2.5 .5zM261.8 23.3v18.3M262.5 36.5l9.1 5.1M267.4 35.1h16.6M267.8 25.3l2.5-.5v1zM269.8 36.1h11.1M282 35.1l.3 2.5-1-.1zM282 35.1l-.2 2.5a22 22 0 0 1-1.5 5.9l-1.1 2.3M282.9 36.1h22.8"/>
<path d="M291.7 39.2h1l-.5 2.5zM292.2 36.7v12.2M303.2 33.6h1l-.5 2.5zM303.7 31.1v29.4M350.7 30.9h12.8M353.2 30.3l2.5 .6-2.5 .4zM355.7 29.9v14.3M358.5 30.9l2.5-.6v1zM358.5 29.9v10M36.4 57.1l1-.1-.1 2.5zM36.4 54.6l2.7 15.6M51.2 57.1l-15.9 2.7"/>
<path d="M70.2 54.3l2.1 1.5-.7 .7zM70.2 54.3l12.6 13h3M71.4 48.3l.9 .4-1.6 2.1zM88.6 44.5l1-.1-.1 2.5zM88.7 42l3 17.4M90.5 52.8l1 2.4-1 .2zM91.5 46.6l-19.2 3.3M92.5 52.5l-20.6 3.6M114.8 40.4h8.8M116.8 40.4l.5 2.5h-1zM173.8 51h66.3M176.3 50.5l2.5 .5-2.5 .5z"/>
<path d="M178.8 49v16.6M218.7 58.1l1 .1-.7 2.5zM235.1 51l2.5-.5v1zM235.1 49v16.6M248.8 51.7v2.7M249.1 51.3l.8-.6 .9 2.4zM249.5 51l1.3 2.1M249.5 51a16.8 16.8 0 0 0-18.8-6.4 16.8 16.8 0 0 0-11.7 16.1M251.2 52.8v.6M267.8 41.8v19.3M272 41.8l8.8 4.9M274.8 41.7h19.4"/>
<path d="M279.8 43.3l.9 .5-1.5 2zM292.2 53v17.7M39.8 74.3l2.7 15.5M139.8 72.1h10.7M141.3 63.2h1l-.5 2.5zM141.8 72.1l.5 2.5h-1zM141.8 60.7v6.1M141.8 70.9v6.2M152.5 74.1v19.5M160.7 74.1v14M164.8 71.7v21.9M178.8 65.8v4.8"/>
<path d="M217 60.7h16.6M235.1 65.8v4.8M251.2 78v11.9M258.6 79.5v10.4M267.4 78.7h30.5M267.8 65.1v.5M267.8 65.8v28.5M269.8 77.7h35.9M275.1 65.7h19.1M292.2 65.7l.5 2.5h-1zM295.4 75.2h1l-.5 2.5zM295.9 78.7l.5 2.5h-1z"/>
<path d="M295.9 72.7v13.1M303.7 77.7l.5 2.5h-1zM303.7 64.5v18.2M353.5 77.7h18.1M356 77.1l2.5 .6-2.5 .4zM358.5 63.2v16.5M361.2 77.7l2.5-.6v1zM361.2 64.6v15.1M41.7 84.9l.9 2.4-1 .2zM54.8 82.7l-15.1 2.6M141.5 86.1h19.2M152.5 86.1l2.5-.5v1z"/>
<path d="M152.5 91.6l2.5-.5v1zM152.5 91.6h23.2M158.2 85.6l2.5 .5-2.5 .5zM162.3 91.1l2.5 .5-2.5 .5zM221.1 92.3h51.7M232.6 91.8l2.5 .5-2.5 .5zM235.1 81v13.3M241.7 87.9h43.9M248.7 87.4l2.5 .5-2.5 .5zM256.1 87.4l2.5 .5-2.5 .5zM258.6 87.9l2.5-.5v1zM267.8 92.3l2.5-.5v1z"/>
<path d="M267.8 87.9l2.5-.5v1zM347.2 96.7h42M349.7 96.2l2.5 .5-2.5 .5zM352.2 94.7v19.6M384.2 96.7l2.5-.5v1zM384.2 94.7v31.9M36.2 110.5h3v20.3M130.7 120v11.5M138.6 117.9h19.9M147.5 112.7h18.5M150 117.4l2.5 .5-2.5 .5zM150 112.2l2.5 .5-2.5 .5z"/>
<path d="M152.5 110.7v11.4M153.5 117.9l2.5-.5v1zM153.5 115.9v6.2M155.9 112.7l2.5-.5v1zM155.9 110.7v6.2M155.9 118.9v3.2M173.3 114.6h53.7M175.8 114.1l2.5 .5-2.5 .5zM178.3 112.6v10.4M206.8 114.1l2.5 .5-2.5 .5zM209.3 114.6l2.5-.5v1zM209.3 113.6v9.4"/>
<path d="M222 114.6l2.5-.5v1zM222 113.6v9.4M258.8 119.5h21.5M260.8 107.8h24.8M263.3 107.3l2.5 .5-2.5 .5zM265.8 105.8v9.9M267.8 107.8l2.5-.5v1zM267.8 105.8v7.5M277.8 117h1l-.5 2.5zM278.3 114.5v15.5M317.8 104.5h30.5l16.8 26.3M319.1 113.8h13.5l8.9 8"/>
<path d="M340 119.8l1.5 2-2.1-1.3zM352.2 119.9v3.6M388.4 115.4h-7l-4.6 14.1M22.5 131.8l26.1 .1M22.5 130.8l26.1 .1M24 128.3h1l-.5 2.5zM24.5 131.8l.5 2.5h-1zM24.6 125.8l-.1 11.1M38.7 128.3h1l-.5 2.5zM44.4 139.9l-.7 2.4-.9-.5zM44.4 139.9l-4.1 7.7h-16.2M48.8 131.9h7.4"/>
<path d="M48.8 130.9h7.4M53.1 139.2l-15.7 15.5M60.6 131.7l-7.4 7.3M69.5 129.1l2.3 1.1-.6 .8zM69.5 129.1l19.8 14.8h3M74.2 132l1.7 1.9-2.3-1.1zM128.7 125h31.8M128.7 126.5h34.4M130.2 122.5h1l-.5 2.5zM130.7 126.5l.5 2.5h-1zM138.4 136.5h24.7M140.4 136.5l.6 2.5h-1z"/>
<path d="M140.4 136.5a24.8 24.8 0 0 0 3.3 12.4M159.4 139.8l-17.4 10.1M161.1 137l.1 .1M161.3 138.6l2.1 1.6-.8 .6zM161.3 138.6l20.6 22.7h12M165.1 138.5v18.1M249.8 125h30.5M278.3 125l.5 2.5h-1zM317.3 133.8l21.1 .2M319.2 122.1h13.6l8.6 4.2M335.9 133.4l2.5 .6-2.5 .4zM338.1 133.6h.1"/>
<path d="M339.4 124.7l2 1.6-2.4-.7zM340.8 138.8l2.4-1-1.8 1.8zM343.2 137.8l-6.8 4.6h-3M363.3 129l.9-.5 .9 2.3zM370.5 139.4l1.7 1.9-.8 .5zM370.5 139.4l16.9 26.8h13.5M372 138.1l-1 1M374.4 133.8h1.7M376.2 137.4v30M376.3 133.8h7.8M377.1 127l1 .3-1.3 2.2zM379 136.3l1.6 1.9-.8 .5z"/>
<path d="M379 136.3l10.2 18.1h13.6M384.3 133.8h11.4M387 131.4h8.7M393.2 128.9h1l-.5 2.5zM393.7 133.8l.5 2.5h-1zM393.7 126.4v12.4M35.3 149.8l8.7 8.7M36.7 151.9l.7-.7 1.4 2.1zM55.4 155.8l10.5 10.6M56.8 157.9l.7-.7 1.4 2.1zM72.9 145.5l-15.4 15.2M74.3 146.9l-22.5 22.3"/>
<path d="M142.1 146.9l.9-.5 .7 2.5zM147.5 154.6h22.6M150 154.1l2.5 .5-2.5 .5zM152.5 140.9v15.7M165.1 154.6l2.5-.5v1zM241.4 157.9h29.4M245.8 143.7l2.3-1.1-1.7 1.9zM248.1 142.6l-21.6 15.2h-13.5M253.5 152.6h26M254.3 157.4l2.5 .5-2.5 .5zM256 152.1l2.5 .5-2.5 .5zM256.8 145.5v6.1"/>
<path d="M256.8 153.6v6.3M258.5 146.5v8.1M265.8 152.6l2.5-.5v1zM265.8 157.9l2.5-.5v1zM265.8 147.3v12.6M347 140.4l-.9 2.4-.9-.6zM347 140.4l-6.3 10.4h-2.8M352 146.7l-.2 2.5-1-.3zM352 146.7l-4.4 14.7h-3M366.9 141.3v26.1M48 162.6l8.7 8.8M53.2 167.8l2.1 1.4-.7 .7z"/>
<path d="M60.3 160.7l2.1 1.5-.7 .7zM105 177.4l-32.8 32.6M352.8 165.4h28.4M364.4 164.9l2.5 .5-2.5 .5zM376.2 165.4l2.5-.5v1zM128.1 197l2.5 .4-2.5 .6zM130.6 197.4l-17.8 .9h-16.6M173.6 199.4h-18.1l-12.6 2M225.8 196.2l.8 .6-2.1 1.5zM226.4 197.8h22.6M246.5 195.3h1l-.5 2.5zM247 192.8v7.1"/>
<path d="M248.8 186.6h-13.5l-10.8 11.7M287.8 185.4h17.8M293.1 184.9l2.5 .5-2.5 .5zM295.6 183.4v29.7M300.6 185.4l2.5-.5v1zM300.6 183.4v29.7M356 182.5h15M358.5 182l2.5 .5-2.5 .5zM361 181.5v8M366 182.5l2.5-.5v1zM366 181.5v8.2M70.1 205l15.7 15.8"/>
<path d="M71.5 207.2l.7-.7 1.4 2.1zM131.7 207.6l-31.2 30.9M131.8 205.2l2.3-.9-1.8 1.8zM132.1 202.6l2.6 .1-2.4 .9zM134.1 204.3l-16.1 10.8h-8.5M134.7 202.7l-21.5 3.6h-7M138.6 210.6l-24.5 24.3M142.5 207.7l2.2 1.3-.7 .8zM142.5 207.7l11.6 10.3h3M142.9 201.4l2.4-.9 .2 1zM154.1 207.3l2.4 .8-.5 .9zM154.1 207.3l2.1 1.2-.2-.1h18.1"/>
<path d="M154.7 205.4a6 6 0 0 1-9.9 3.4M199.8 216.8h28.4M202.3 216.4l2.5 .4-2.5 .6zM204.8 207.8v18.7M223.2 216.8l2.5-.4v1zM223.2 206.7v12.1M224.2 206.7v9.1M224.2 217.8v8.7M225.2 206.8h23.8M247 206.8l.5 2.5h-1zM247 204.8v7M302.6 215.1h17.7"/>
<path d="M315.2 207.6h5.1M317.8 205.1h1l-.5 2.5zM318.3 215.1l.5 2.5h-1zM318.3 202.6v6.7M318.3 213.4v6.7M355 217.6h21.7M357.5 217.1l2.5 .5-2.5 .5zM360 207.6v12M366 217.6l2.5-.5v1zM366 207v12.6M89.8 224.9l15.7 15.8M102 237.1l2.1 1.5-.7 .7z"/>
<path d="M107.1 225l13.3 13.3M108.5 227.1l.7-.7 1.4 2.1zM115.6 233.5l2.1 1.4-.7 .7zM199.8 224.5h29.4M202.3 224l2.5 .5-2.5 .5zM224.2 224.5l2.5-.5v1z"/>
</g>
<g fill="#000">
<path d="M267.8 19.9l2.5-.5v1z" fill-rule="evenodd"/>
<path d="M116.3 36.9h1l-.5 2.5z" fill-rule="evenodd"/>
<path d="M150 19.4l2.5 .5-2.5 .5z" fill-rule="evenodd"/>
<path d="M246.3 26.9l2.5 .5-2.5 .5z" fill-rule="evenodd"/>
<path d="M251.2 27.4l2.5-.5v1z" fill-rule="evenodd"/>
<path d="M259.3 24.8l2.5 .5-2.5 .5z" fill-rule="evenodd"/>
<path d="M267.8 25.3l2.5-.5v1z" fill-rule="evenodd"/>
<path d="M282 35.1l.3 2.5-1-.1z" fill-rule="evenodd"/>
<path d="M291.7 39.2h1l-.5 2.5z" fill-rule="evenodd"/>
<path d="M303.2 33.6h1l-.5 2.5z" fill-rule="evenodd"/>
<path d="M353.2 30.3l2.5 .6-2.5 .4z" fill-rule="evenodd"/>
<path d="M358.5 30.9l2.5-.6v1z" fill-rule="evenodd"/>
<path d="M36.4 57.1l1-.1-.1 2.5z" fill-rule="evenodd"/>
<path d="M71.4 48.3l.9 .4-1.6 2.1z" fill-rule="evenodd"/>
<path d="M70.2 54.3l2.1 1.5-.7 .7z" fill-rule="evenodd"/>
<path d="M88.6 44.5l1-.1-.1 2.5z" fill-rule="evenodd"/>
<path d="M90.5 52.8l1 2.4-1 .2z" fill-rule="evenodd"/>
<path d="M116.8 40.4l.5 2.5h-1z" fill-rule="evenodd"/>
<path d="M176.3 50.5l2.5 .5-2.5 .5z" fill-rule="evenodd"/>
<path d="M218.7 58.1l1 .1-.7 2.5z" fill-rule="evenodd"/>
<path d="M235.1 51l2.5-.5v1z" fill-rule="evenodd"/>
<path d="M249.1 51.3l.8-.6 .9 2.4z" fill-rule="evenodd"/>
<path d="M279.8 43.3l.9 .5-1.5 2z" fill-rule="evenodd"/>
<path d="M141.3 63.2h1l-.5 2.5z" fill-rule="evenodd"/>
<path d="M141.8 72.1l.5 2.5h-1z" fill-rule="evenodd"/>
<path d="M292.2 65.7l.5 2.5h-1z" fill-rule="evenodd"/>
<path d="M295.4 75.2h1l-.5 2.5z" fill-rule="evenodd"/>
<path d="M356 77.1l2.5 .6-2.5 .4z" fill-rule="evenodd"/>
<path d="M361.2 77.7l2.5-.6v1z" fill-rule="evenodd"/>
<path d="M41.7 84.9l.9 2.4-1 .2z" fill-rule="evenodd"/>
<path d="M152.5 86.1l2.5-.5v1z" fill-rule="evenodd"/>
<path d="M152.5 91.6l2.5-.5v1z" fill-rule="evenodd"/>
<path d="M158.2 85.6l2.5 .5-2.5 .5z" fill-rule="evenodd"/>
<path d="M162.3 91.1l2.5 .5-2.5 .5z" fill-rule="evenodd"/>
<path d="M232.6 91.8l2.5 .5-2.5 .5z" fill-rule="evenodd"/>
<path d="M248.7 87.4l2.5 .5-2.5 .5z" fill-rule="evenodd"/>
<path d="M256.1 87.4l2.5 .5-2.5 .5z" fill-rule="evenodd"/>
<path d="M258.6 87.9l2.5-.5v1z" fill-rule="evenodd"/>
<path d="M267.8 92.3l2.5-.5v1z" fill-rule="evenodd"/>
<path d="M267.8 87.9l2.5-.5v1z" fill-rule="evenodd"/>
<path d="M295.9 78.7l.5 2.5h-1z" fill-rule="evenodd"/>
<path d="M303.7 77.7l.5 2.5h-1z" fill-rule="evenodd"/>
<path d="M349.7 96.2l2.5 .5-2.5 .5z" fill-rule="evenodd"/>
<path d="M384.2 96.7l2.5-.5v1z" fill-rule="evenodd"/>
<path d="M150 117.4l2.5 .5-2.5 .5z" fill-rule="evenodd"/>
<path d="M150 112.2l2.5 .5-2.5 .5z" fill-rule="evenodd"/>
<path d="M153.5 117.9l2.5-.5v1z" fill-rule="evenodd"/>
<path d="M155.9 112.7l2.5-.5v1z" fill-rule="evenodd"/>
<path d="M175.8 114.1l2.5 .5-2.5 .5z" fill-rule="evenodd"/>
<path d="M206.8 114.1l2.5 .5-2.5 .5z" fill-rule="evenodd"/>
<path d="M209.3 114.6l2.5-.5v1z" fill-rule="evenodd"/>
<path d="M222 114.6l2.5-.5v1z" fill-rule="evenodd"/>
<path d="M263.3 107.3l2.5 .5-2.5 .5z" fill-rule="evenodd"/>
<path d="M267.8 107.8l2.5-.5v1z" fill-rule="evenodd"/>
<path d="M277.8 117h1l-.5 2.5z" fill-rule="evenodd"/>
<path d="M24 128.3h1l-.5 2.5z" fill-rule="evenodd"/>
<path d="M24.5 131.8l.5 2.5h-1z" fill-rule="evenodd"/>
<path d="M38.7 128.3h1l-.5 2.5z" fill-rule="evenodd"/>
<path d="M69.5 129.1l2.3 1.1-.6 .8z" fill-rule="evenodd"/>
<path d="M74.2 132l1.7 1.9-2.3-1.1z" fill-rule="evenodd"/>
<path d="M130.2 122.5h1l-.5 2.5z" fill-rule="evenodd"/>
<path d="M130.7 126.5l.5 2.5h-1z" fill-rule="evenodd"/>
<path d="M140.4 136.5l.6 2.5h-1z" fill-rule="evenodd"/>
<path d="M278.3 125l.5 2.5h-1z" fill-rule="evenodd"/>
<path d="M335.9 133.4l2.5 .6-2.5 .4z" fill-rule="evenodd"/>
<path d="M339.4 124.7l2 1.6-2.4-.7z" fill-rule="evenodd"/>
<path d="M340 119.8l1.5 2-2.1-1.3z" fill-rule="evenodd"/>
<path d="M340.8 138.8l2.4-1-1.8 1.8z" fill-rule="evenodd"/>
<path d="M363.3 129l.9-.5 .9 2.3z" fill-rule="evenodd"/>
<path d="M377.1 127l1 .3-1.3 2.2z" fill-rule="evenodd"/>
<path d="M379 136.3l1.6 1.9-.8 .5z" fill-rule="evenodd"/>
<path d="M393.2 128.9h1l-.5 2.5z" fill-rule="evenodd"/>
<path d="M393.7 133.8l.5 2.5h-1z" fill-rule="evenodd"/>
<path d="M36.7 151.9l.7-.7 1.4 2.1z" fill-rule="evenodd"/>
<path d="M44.4 139.9l-.7 2.4-.9-.5z" fill-rule="evenodd"/>
<path d="M56.8 157.9l.7-.7 1.4 2.1z" fill-rule="evenodd"/>
<path d="M142.1 146.9l.9-.5 .7 2.5z" fill-rule="evenodd"/>
<path d="M150 154.1l2.5 .5-2.5 .5z" fill-rule="evenodd"/>
<path d="M161.3 138.6l2.1 1.6-.8 .6z" fill-rule="evenodd"/>
<path d="M165.1 154.6l2.5-.5v1z" fill-rule="evenodd"/>
<path d="M245.8 143.7l2.3-1.1-1.7 1.9z" fill-rule="evenodd"/>
<path d="M254.3 157.4l2.5 .5-2.5 .5z" fill-rule="evenodd"/>
<path d="M256 152.1l2.5 .5-2.5 .5z" fill-rule="evenodd"/>
<path d="M265.8 152.6l2.5-.5v1z" fill-rule="evenodd"/>
<path d="M265.8 157.9l2.5-.5v1z" fill-rule="evenodd"/>
<path d="M347 140.4l-.9 2.4-.9-.6z" fill-rule="evenodd"/>
<path d="M352 146.7l-.2 2.5-1-.3z" fill-rule="evenodd"/>
<path d="M370.5 139.4l1.7 1.9-.8 .5z" fill-rule="evenodd"/>
<path d="M53.2 167.8l2.1 1.4-.7 .7z" fill-rule="evenodd"/>
<path d="M60.3 160.7l2.1 1.5-.7 .7z" fill-rule="evenodd"/>
<path d="M364.4 164.9l2.5 .5-2.5 .5z" fill-rule="evenodd"/>
<path d="M376.2 165.4l2.5-.5v1z" fill-rule="evenodd"/>
<path d="M128.1 197l2.5 .4-2.5 .6z" fill-rule="evenodd"/>
<path d="M225.8 196.2l.8 .6-2.1 1.5z" fill-rule="evenodd"/>
<path d="M246.5 195.3h1l-.5 2.5z" fill-rule="evenodd"/>
<path d="M293.1 184.9l2.5 .5-2.5 .5z" fill-rule="evenodd"/>
<path d="M300.6 185.4l2.5-.5v1z" fill-rule="evenodd"/>
<path d="M358.5 182l2.5 .5-2.5 .5z" fill-rule="evenodd"/>
<path d="M366 182.5l2.5-.5v1z" fill-rule="evenodd"/>
<path d="M71.5 207.2l.7-.7 1.4 2.1z" fill-rule="evenodd"/>
<path d="M132.1 202.6l2.6 .1-2.4 .9z" fill-rule="evenodd"/>
<path d="M131.8 205.2l2.3-.9-1.8 1.8z" fill-rule="evenodd"/>
<path d="M142.5 207.7l2.2 1.3-.7 .8z" fill-rule="evenodd"/>
<path d="M142.9 201.4l2.4-.9 .2 1z" fill-rule="evenodd"/>
<path d="M154.1 207.3l2.4 .8-.5 .9z" fill-rule="evenodd"/>
<path d="M202.3 216.4l2.5 .4-2.5 .6z" fill-rule="evenodd"/>
<path d="M223.2 216.8l2.5-.4v1z" fill-rule="evenodd"/>
<path d="M247 206.8l.5 2.5h-1z" fill-rule="evenodd"/>
<path d="M317.8 205.1h1l-.5 2.5z" fill-rule="evenodd"/>
<path d="M318.3 215.1l.5 2.5h-1z" fill-rule="evenodd"/>
<path d="M357.5 217.1l2.5 .5-2.5 .5z" fill-rule="evenodd"/>
<path d="M366 217.6l2.5-.5v1z" fill-rule="evenodd"/>
<path d="M102 237.1l2.1 1.5-.7 .7z" fill-rule="evenodd"/>
<path d="M108.5 227.1l.7-.7 1.4 2.1z" fill-rule="evenodd"/>
<path d="M115.6 233.5l2.1 1.4-.7 .7z" fill-rule="evenodd"/>
<path d="M202.3 224l2.5 .5-2.5 .5z" fill-rule="evenodd"/>
<path d="M224.2 224.5l2.5-.5v1z" fill-rule="evenodd"/>
</g>
<!-- layer: Center Mark (ISO) -->
<g fill="none" stroke="#000" stroke-width=".27">
<path d="M68.9 50.3l1 6.3M72.5 52.9l-6.3 1.1M175.6 75.8h6.4M178.8 72.6v6.4M231.9 75.8h6.4M235.1 72.6v6.4M352.2 114.3v5.6M36.6 131.4h5.2M44.7 131.4h8M48.7 127.4v8M52.2 137.4l2.5 4.5M54.8 121l-2.6 4.5"/>
<path d="M66.7 131.5h12M72.7 125.5v12M340.6 131.5l-5.6 .1M346.2 131.5h12M352.2 125.5v12M365.9 133.8h1h-1M366.9 128.3v5.5v-1M366.9 134.8v-1v5.5M367.9 133.8h-1h5.5M372.2 131.4h8M376.2 127.4v8M381.4 131.4h5.6"/>
<path d="M384.2 128.6v5.6M352.3 143.1v5.6M130.2 195.4l3.8 3.9M133.1 198.4l7.8 7.8M134 195.4l-3.8 3.9M140.9 198.4l-7.8 7.8M140.1 205.4l3.8 3.8M143.9 205.4l-3.9 3.8"/>
</g>
<!-- layer: Symbol (ISO) -->
<path d="M358.2 45.9l1.4 .6-.3 .4zM358.2 45.9l18.4 11.9h2.5M75.6 107.5h-20.2l-1.8 15M111.7 113.2h-24l-.5 17.4M53.5 121h.5l-.4 1.5zM54.2 123l-.1 .6-.5 .3M86.4 131l-.2 .5 .1 .5M87 129.1h.5l-.3 1.5zM366.6 194.5l.3 .4-1.2 .9zM374.1 189.7h-2.5l-5.9 6.1" fill="none" stroke="#000" stroke-width=".27"/>
<g fill="#000">
<path d="M358.2 45.9l1.4 .6-.3 .4z" fill-rule="evenodd"/>
<path d="M53.5 121h.5l-.4 1.5z" fill-rule="evenodd"/>
<path d="M87 129.1h.5l-.3 1.5z" fill-rule="evenodd"/>
<path d="M366.6 194.5l.3 .4-1.2 .9z" fill-rule="evenodd"/>
</g>
<g font-size="6.9">
<text x="292.6" y="246.1">CURTIN UNIVERSITY, MALAYSIA</text>
<text x="396.5" y="280">A3</text>
</g>
<g font-size="5.5">
<text x="332.4" y="101.4">(</text>
<text x="341.3" y="101.4">)</text>
<text x="321.4" y="144">(</text>
<text x="330.3" y="144">)</text>
</g>
<text font-size="4.8" x="394.3" y="261.1">10/20</text>
<g font-size="3.4">
<text x="292.8" y="22.8">P-P ( 1:5 )</text>
<text x="122.7" y="32.1">Q ( 1 : 2 )</text>
<text x="378.4" y="34.6">T ( 1 : 2 )</text>
<text x="270.6" y="55.9">T</text>
<text x="158.1" y="66.9">Q</text>
<text x="79.5" y="81.6">M ( 1:5 )</text>
<text x="61.6" y="88.3">M</text>
<text x="124.4" y="122.9">P</text>
<text x="290.3" y="122.9">P</text>
<text x="272.5" y="138">R</text>
<text x="212.8" y="144.8">S</text>
<text x="96.1" y="163.4">L</text>
<text x="145.6" y="180.8">N</text>
<text x="314.8" y="195.9">S ( 1 : 1 )</text>
<text x="374.8" y="205.7">R ( 1 : 2 )</text>
<text x="236.6" y="221.5">N-N ( 1:5 )</text>
<text x="145.6" y="226.4">N</text>
<text x="65.5" y="244">L ( 1:5 )</text>
<text x="240.6" y="246.2">TANG KANG NING</text>
<text x="245.6" y="258.4">18/10/2020</text>
<text x="240.8" y="271.2">CHONG YAO WEN</text>
<text x="337.5" y="275.9">HOUSING (BODY)</text>
<text x="283.4" y="276.2">MCEN4000:S1</text>
<text x="235.4" y="283.7">DR. MAHZAN BIN JOHAR</text>
</g>
<g font-size="3.1">
<text x="167.6" y="241.8">UNLESS OTHERWISE SPECIFIED</text>
<text x="167.6" y="246.9">X ±0.5</text>
<text x="187.1" y="246.9">ANGLES ±0.5 DEG</text>
<text x="167.6" y="253">X.X ±0.3</text>
<text x="167.6" y="259.1">X.XX ±0.1</text>
<text x="167.6" y="265.1">X.XXX ±0.05</text>
<text x="167.6" y="273.5">SURFACE ROUGHNESS Ra1.6µm</text>
<text x="167.6" y="280.9">SHARP EDGES AND CORNERS R0.3 mm OR</text>
<text x="167.6" y="284.6">0.3 mm x 45 DEG</text>
</g>
<g font-size="2.7">
<text x="206" y="17.8">576.50</text>
<text x="277.6" y="23.3">30.00</text>
<text x="229.2" y="25.3">12.00</text>
<text x="354.5" y="28.8">5.50</text>
<text x="82.2" y="33.5">2 x R15.00</text>
<text x="228.1" y="41.5">153°</text>
<text x="281.8" y="47.8">29°</text>
<text x="114.2" y="48.5">2.00</text>
<text x="202.8" y="48.9">281.83</text>
<text x="288" y="51.9">120.00</text>
<text x="379.9" y="58.8">1 x 45° CHAM.</text>
<text x="86.3" y="62.4">2 x 30.00</text>
<text x="299.6" y="63.5">207.97</text>
<text x="86.8" y="68.2">2 x ⌀12.00</text>
<text x="137.5" y="69.9">R32.00</text>
<text x="35.3" y="73.2">128.96</text>
<text x="365.2" y="75.6">5.50</text>
<text x="142.5" y="84.1">41.00</text>
<text x="167.8" y="89.6">61.78</text>
<text x="242.7" y="85.8">37.00</text>
<text x="277.8" y="85.8">46.00</text>
<text x="292.3" y="88.8">5.00 THICK</text>
<text x="222.1" y="90.2">163.22</text>
<text x="364.1" y="94.6">159.97</text>
<text x="318.8" y="100.9">R17.50 P7</text>
<text x="334.5" y="102">- 0.03</text>
<text x="334.5" y="99.2">- 0.01</text>
<text x="57.7" y="106">3 x M6x1 - 6H</text>
<text x="277.7" y="105.8">10.00</text>
<text x="19.2" y="111.4">3 x ⌀6.00</text>
<text x="90" y="111.7">4 x M8x1.25 - 6H</text>
<text x="158.2" y="110.7">17.00</text>
<text x="189.6" y="112.5">155.39</text>
<text x="210" y="112.5">2 x 63.22</text>
<text x="276.8" y="113.4">28</text>
<text x="320.1" y="111.8">R72.00</text>
<text x="19.2" y="115.2">EQUISPACED</text>
<text x="129.9" y="118.9">8</text>
<text x="139.6" y="115.8">5.00</text>
<text x="320.2" y="120.1">R60.00</text>
<text x="318.3" y="131.7">R2.00</text>
<text x="21.8" y="139.9">5.00</text>
<text x="323.5" y="141.8">- 0.02</text>
<text x="390.3" y="141.9">11.87</text>
<text x="25.1" y="145.6">R47.50</text>
<text x="130.2" y="145.7">2 x 30°</text>
<text x="323.5" y="144.6">- 0.06</text>
<text x="155.4" y="152.6">63.12</text>
<text x="214" y="155.7">R10.00</text>
<text x="242.4" y="155.9">45.00</text>
<text x="271.6" y="150.5">36.34</text>
<text x="393.2" y="152.4">R27.97</text>
<text x="41.8" y="161.6">102.01</text>
<text x="185.9" y="159.3">R5.00</text>
<text x="331.5" y="162.3">4 x ⌀8.00</text>
<text x="353.8" y="163.4">46.39</text>
<text x="391.4" y="164.1">R33.29</text>
<text x="64.6" y="169.4">10.00</text>
<text x="239.3" y="184.5">R10.01</text>
<text x="288.8" y="183.4">5</text>
<text x="360.1" y="180.4">10.00</text>
<text x="374.9" y="190.7">1 x 45° CHAM.</text>
<text x="97.2" y="196.3">2 x R7.50</text>
<text x="159.5" y="197.3">2 x R30.00</text>
<text x="160" y="206.4">4 x R30.00</text>
<text x="210.6" y="214.8">92.00</text>
<text x="317.6" y="212.4">8</text>
<text x="368.9" y="215.6">12.00</text>
<text x="158.1" y="218.9">2 x ⌀7.00</text>
<text x="83.6" y="223.9">201.13</text>
<text x="211.1" y="222.5">97.00</text>
<text x="315.3" y="234.4">DO NOT SCALE</text>
<text x="359" y="234.4">ALL DIMENSIONS IN MM</text>
<text x="121.4" y="241.1">2 x 35.00</text>
<text x="231.9" y="240.3">DRAWN BY:</text>
<text x="231.9" y="252.8">DATE:</text>
<text x="276.7" y="254.6">REMARKS:</text>
<text x="231.9" y="265.3">CHECKED BY:</text>
<text x="276.7" y="271.2">PART NUMBER:</text>
<text x="312.4" y="271.3">DESCRIPTION:</text>
<text x="231.9" y="277.8">APPROVED BY:</text>
<text x="276.7" y="282">SCALE:</text>
<text x="312.4" y="282">MATERIAL:</text>
<text x="292.1" y="284">1:5</text>
<text x="336.9" y="284">CAST ALUMINIUM, 518</text>
</g>
<g font-size="2.6">
<text x="389.4" y="116.3">⌀20.00</text>
<text x="309.6" y="143.4">⌀110 P7</text>
<text x="93.3" y="144.9">⌀40.00</text>
<text x="326.3" y="151.8">⌀103.00</text>
<text x="242.5" y="203.3">⌀45.00</text>
<text x="96.1" y="207.2">⌀24.00</text>
<text x="99.4" y="216">⌀35.00</text>
</g>
</svg>
